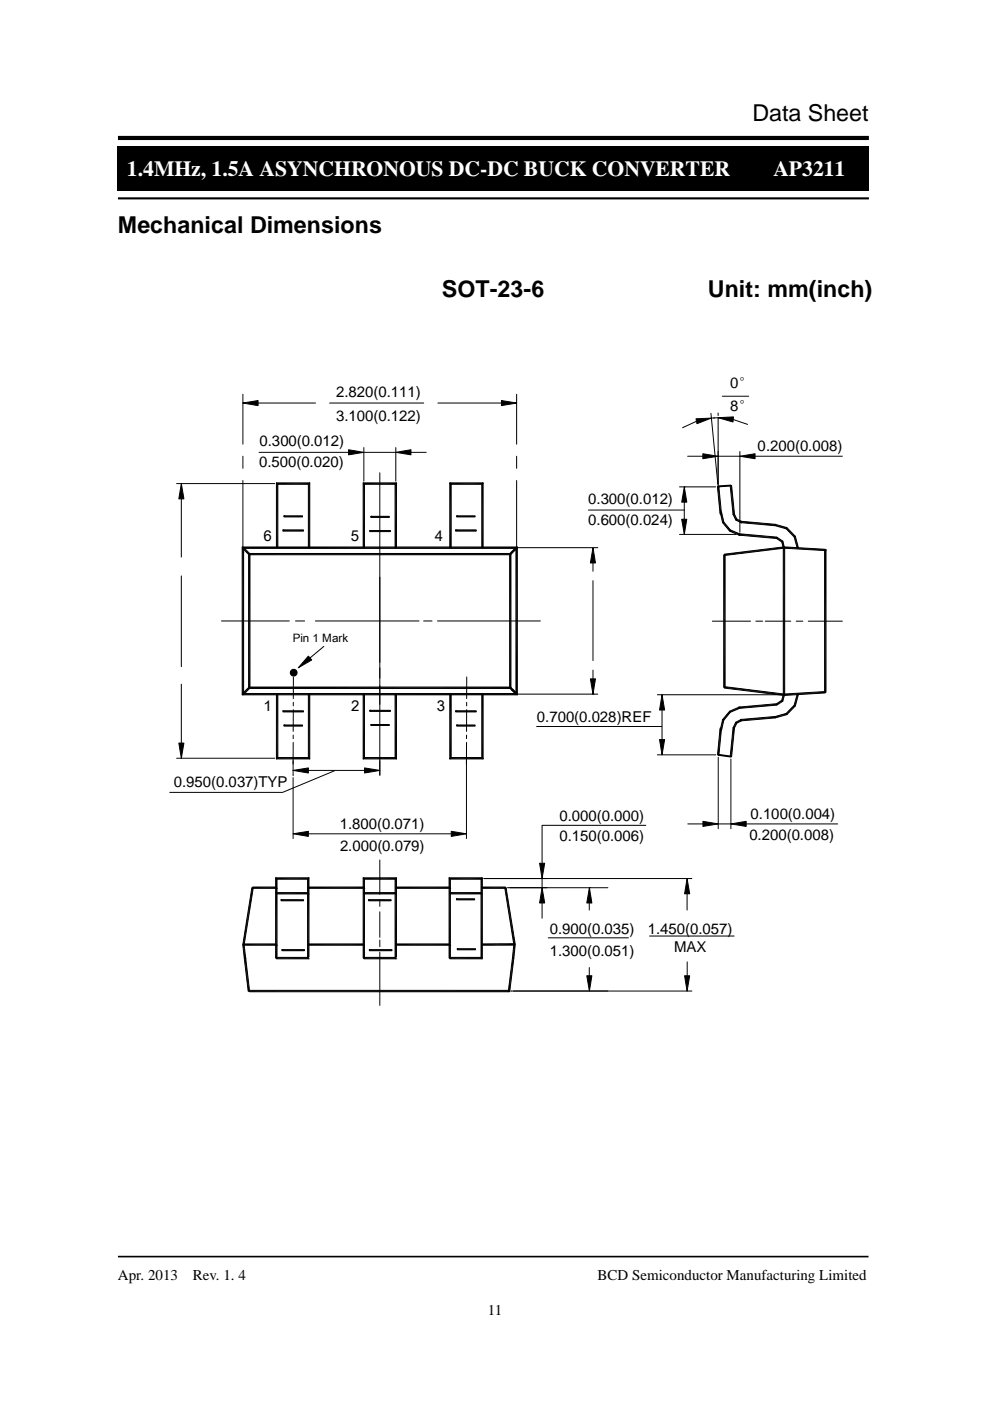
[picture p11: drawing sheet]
<svg xmlns="http://www.w3.org/2000/svg" width="210mm" height="297mm" viewBox="0 0 210 297" stroke-linecap="round" stroke-linejoin="round" font-family="sans-serif">
<path d="M24.9 30.9h.2v.2h-.2zM26.9 33h155.5v5.3h-155.5zM184.2 30.9h.2v.2h-.2zM25.1 31.1h159.1v9.2h-159.1zM184.2 40.3h.2v.2h-.2z" fill="#000"/>
<g fill="none" stroke="#000" stroke-width=".21">
<path d="M24.9 31h159.5M25 31.1v9.4M184.3 31.1v9.4M24.9 40.4h159.3M51.5 85.4h.1M51.5 83.6v10.6M51.5 96.7v2.6M51.5 85.4l3.2-.5v1.1zM54.7 85.4h12.2M54.9 95.9h19M69.9 85.4h20M73.9 95.4l3.3 .5-3.3 .5z"/>
<path d="M77.2 94.9v7.1M77.2 95.9h6.7M83.9 94.9v7.1M83.9 95.9h.1M83.9 95.9l3.3-.5v1zM87.2 95.9h3.2M92.9 85.4h13.5M106.4 84.9l3.2 .5-3.2 .6zM109.6 83.6v10.6M109.6 96.7v2.6M145.9 96.7h3.2M147.6 88.8l3.3-.2-3.1 1.2z"/>
<path d="M147.7 89.3l-2.9 1.4M149.1 96.2l3.2 .5-3.2 .6zM150.8 87.6l1.5 15M151.4 88.6h.1M152.3 96.7h4.6M152.3 88.6h.1M152.3 87.6v.5M152.3 88.6v14.6M152.3 88.6h-1.4M152.3 88.6l3.3-.2-.1 1.1zM153.2 84h5.6M155.5 88.9l3.1 1.1"/>
<path d="M156.9 96.7l3.2-.5v1.1zM156.9 96.7h.1M156.9 95.7v17.2M160.1 96.7h18.6M37.5 102.5h20.8M38.5 102.5l.5 3.3h-1.1zM38.5 105.8v12.3M51.4 116l.3 .3v30.7l-.3 .3zM51.4 116h58.3l-.3 .3h-57.7zM51.4 116.2l.2-.2 1.4 1.4-.2 .2zM51.5 117.1h.1M51.5 101.9v14.7"/>
<path d="M52.7 117.3l.3 .3v28.1l-.3 .3zM52.7 117.3h55.7l-.3 .3h-55.1zM58.6 102.4h7.1l-.3 .3h-6.5zM58.6 102.4l.3 .3v13.4h-.3zM58.8 102.5h.1M60 112.4h4.4v.2h-4.4zM60 112.4h.1M60.2 109.4h4v.2h-4zM60.2 109.4h.1M65.7 102.4v13.7h-.3v-13.4zM77 102.4l.3 .3v13.4h-.3zM77 102.4h7.1l-.3 .3h-6.5z"/>
<path d="M77.2 102.5h.1M78.4 112.5h4.4v.2h-4.4zM78.4 112.5h.1M78.7 109.5h3.9v.2h-3.9zM78.7 109.5h.1M80.6 100.2v64.2M83.8 102.7l.3-.3v13.7h-.3zM83.9 102.5h.1M95.4 102.4h7.1l-.3 .3h-6.5zM95.4 102.4l.3 .3v13.4h-.3zM96.6 112.4h4.4v.2h-4.4zM96.6 112.4h.1"/>
<path d="M96.9 109.4h3.9v.2h-3.9zM96.9 109.4h.1M102.5 102.4v13.7h-.3v-13.4zM108.1 117.6l.3-.3v28.7l-.3-.3zM108.6 116.1h.1M109.1 116.1h17.7M109.3 116.4l-1.1 1.1M109.5 116l.2 .2-1.4 1.4-.2-.2zM109.6 101.9v14.7M109.6 117.1h.1M109.7 116v31.3l-.3-.3v-30.7zM124.8 108.1h20.3"/>
<path d="M125.8 119.4v1.7M125.8 116.1l.5 3.3h-1.1zM144.1 113.3h12M144.1 103.2h7.7M144.6 110.1h1.1l-.6 3.2zM145.1 103.2l.6 3.3h-1.1zM145.1 103.2h.1M145.1 106.5v3.6M152.2 103.2l.3-.1 .5 5.9h-.3zM152.3 103l2.7-.2v.2l-2.7 .2zM152.3 103.1h.1M152.3 103.2h.1"/>
<path d="M152.7 108.5h.3l.5 2.2-.2 .1zM152.9 109h.1M153.3 110.8l.2-.1 1.4 1.7-.2 .2zM153.5 117.6h.3v28.1h-.3zM153.6 117.5l12.7-1.5v.2l-12.6 1.6zM153.6 117.6h.1M154.9 103l.3-.1 .6 6.2h-.3zM154.9 112.4l2.1 .8-.1 .3-2.2-.9zM155 103h.1M155.5 109h.3l.5 1-.2 .3zM156.1 110.3l.2-.3 1 .6v.3zM156.1 110h.1"/>
<path d="M156.7 113.3h.1M156.7 113.2l8 .7v.3l-8-.7zM156.9 113.4h.1M157.1 110.5l7.3 .7v.3l-7.3-.7zM164.4 111.2l2.5 .7-.1 .2-2.4-.6zM164.8 113.9l1.3 .8-.3 .2-1.1-.7zM165.8 114.9l.3-.2 .3 1.6-.3-.1zM166.1 116.1h.3v31.2h-.3zM166.3 116.1h.1M166.3 116l8.7 .5v.2l-8.7-.5zM166.9 111.9l1.8 1.8-.3 .2-1.6-1.8zM168.4 113.9l.3-.2 .7 2.5h-.3z"/>
<path d="M169.2 116.1h.1M174.9 116.6h.3v30.2h-.3zM175 116.6h.1M38.5 122.1v19.3M47 131.7h14.4M62.7 131.7h1.9M65.4 139.1l.7 .8-2.8 1.7zM66.9 131.7h22M68.7 137.1l-3 2.4M89.9 131.7h1.7M92.8 131.7h21.8M125.8 123.1v17"/>
<path d="M151.1 131.7h8.1M160.3 131.7h1.5M162.3 131.7h5.4M168.9 131.7h1.4M171.4 131.7h7.3M37.9 157.5h1.1l-.5 3.3zM38.5 145.1v12.4M51.4 147.3l.3-.3h57.7l.3 .3zM51.4 147.1l1.4-1.4 .2 .2-1.4 1.4zM52.7 146l.3-.3h55.1l.3 .3zM58.6 147.2h.3v13.4l-.3 .3zM60 150.7h4.4v.2h-4.4z"/>
<path d="M60 150.7h.1M60.2 153.7h4v.2h-4zM60.2 153.7h.1M62.2 155.9v.7M62.2 157.4v4.6M62.2 148.9v.8M62.2 150.5v4.6M62.2 143.5v4.6M65.4 147.2h.3v13.7l-.3-.3zM77 147.2h.3v13.4l-.3 .3zM78.4 150.6h4.4v.2h-4.4zM78.4 150.6h.1"/>
<path d="M78.7 153.6h3.9v.2h-3.9zM78.7 153.6h.1M78.7 153.7h3.9M83.8 147.2h.3v13.7l-.3-.3zM95.4 147.2h.3v13.4l-.3 .3zM96.6 150.7h4.4v.2h-4.4zM96.6 150.7h.1M96.9 153.7h3.9v.2h-3.9zM96.9 153.7h.1M99 155.9v.7M99 157.4l-.1 4.6M99 148.9v.8"/>
<path d="M99 150.5v4.6M99 143.5v4.6M102.2 147.2h.3v13.7l-.3-.3zM108.3 145.7l1.1 1-.2 .2-1.1-1zM108.5 146.3l.2-.2 1 1-.2 .2zM108.6 147.2h.1M109.1 147.2h17.7M113.8 154h26.6M125.2 143.9h1.1l-.5 3.3zM125.8 142.1v1.8M125.8 147.2h.1M139.4 147.3h26.4"/>
<path d="M139.9 156.8h1.1l-.6 3.2zM140.4 147.3l.6 3.2h-1.1zM140.4 150.5v6.3M152.3 159.9l2.7 .4v.2l-2.7-.4zM152.7 154.4h.3l-.5 5.7-.3-.1zM153.3 152.6l.2 .1-.5 2.2h-.3zM153.7 145.6l12.6 1.6v.2l-12.7-1.5zM154.7 150.8l2.2-.9 .1 .3-2.1 .8zM154.7 150.8l.2 .2-1.4 1.7-.2-.1zM155.5 154.3h.3l-.6 6.1h-.3zM156.1 153.1l1.2-.6v.3l-1 .5zM156.1 153.1l.2 .2-.5 1.1-.3-.1z"/>
<path d="M156.7 150.1h.1M156.7 149.9l8-.7v.3l-8 .7zM157.1 152.5l7.3-.6v.3l-7.3 .6zM164.4 151.9l2.4-.6 .1 .2-2.5 .7zM164.7 149.2l1.1-.7 .2 .2-1.2 .8zM164.7 149.4h.1M166.1 147.2h.3l-.4 1.5-.2-.2zM166.3 147.2l8.7-.6v.3l-8.7 .5zM166.3 147.3h.1M168.4 149.5l.3 .2-1.8 1.8-.1-.2zM169.1 147.2h.3l-.7 2.5-.3-.2zM169.2 147.3h.1"/>
<path d="M37.5 160.8h20.8M58.6 160.9l.3-.3h6.5l.3 .3zM58.8 160.8h.1M62.2 163.3l3.2-.5v1.1zM62.2 176.8l3.2-.5v1zM62.2 160.8h.1M62.2 161.3v3.1M62.2 164.9v12.9M62.2 163.3h.1M65.4 163.3h11.9M65.4 176.8h30.3M70.9 163.4l-11 4.6h-23.9"/>
<path d="M77.3 160.6h6.5l.3 .3h-7.1zM77.3 162.8l3.3 .5-3.3 .6zM80.6 160.8h.1M95.4 160.9l.3-.3h6.5l.3 .3zM95.7 176.3l3.2 .5-3.2 .5zM98.9 160.8h.1M98.9 161.3v16.5M98.9 176.8h.1M115 175v8M115 175h22M139.4 160h12.4M145.9 174.7h3.2"/>
<path d="M149.1 174.1l3.2 .6-3.2 .5zM152.3 160h.1M152.3 160.5v15.2M152.3 174.7h2.7M155 174.7l3.3-.6v1.1zM155 160.9v14.8M155 160.4h.1M158.3 174.7h19.4M53.4 188.2h.3l-1.9 12.2-.3-.1zM53.6 188.1h5v.2h-5zM53.6 188.2h.1M58.5 186.1l.3 .3v16.7h-.3z"/>
<path d="M58.5 186.1h7l-.3 .3h-6.4zM58.6 189.3h6.7v.2h-6.7zM58.6 188.3h.1M59.6 190.8h4.8v.2h-4.8zM59.6 190.8h.1M65.2 186.4l.3-.3v16.8h-.3zM65.3 189.5h.1M65.4 188.1h11.8v.2h-11.8zM77 186.1l.3 .3v16.7h-.3zM77 186.1h7.1l-.3 .3h-6.5zM77.2 189.3h6.7v.2h-6.7zM77.2 188.3h.1"/>
<path d="M78.2 190.8h4.8v.2h-4.8zM78.2 190.8h.1M80.6 182.3v7.3M80.6 190.7v1.5M80.6 193.3v5.4M80.6 199.3v1.4M83.8 186.4l.3-.3v16.8h-.3zM83.9 189.5h.1M83.9 188.1h11.5v.2h-11.5zM95.2 186.1l.3 .3v16.7h-.3zM95.2 186.1h7.1l-.3 .3h-6.5zM95.4 189.3h6.7v.2h-6.7z"/>
<path d="M95.4 188.3h.1M96.8 190.6h3.9v.2h-3.9zM96.8 190.6h.1M102.1 189.5h.1M102.2 186.3h.1M102.2 188.1h5v.2h-5zM102.3 186.1v17h-.3v-16.7zM102.7 186.3h44M107.1 188.2h.2l2 12-.3 .1zM107.2 188.3h.1M107.2 188.2h.1M107.7 188.2h21.2"/>
<path d="M114.4 183h1.1l-.5 3.3zM115 186.3h.1M115 186.3v1.9M115 191.5v3.2M115 188.2l.5 3.3h-1.1zM116.3 198.8h17M125 190.6v2.4M125 188.2h.1M125 188.2l.5 3.3h-1zM137.8 198.5h17.9M145.7 186.3l.6 3.2h-1.1zM145.7 189.5v3.5"/>
<path d="M51.5 200.4l.3-.1 .3 2.8-.3 .1zM51.6 200.1h7v.3h-7zM51.6 200.3h.1M51.8 203.2l.3-.1 .8 7-.3 .1zM52 203.2h.1M52.8 210.1h.1M52.9 210h55v.3h-55zM58.6 203h6.8v.3h-6.8zM58.6 200.4h.1M59.8 201.3h4.8v.3h-4.8zM59.8 201.3h.1M65.4 203.3h.1"/>
<path d="M65.4 200.1h11.7v.3h-11.7zM77.1 200.4h.1M77.2 203h6.7v.3h-6.7zM78.3 201.3h4.8v.3h-4.8zM78.3 201.3h.1M80.6 201.9v11.3M83.9 200.1h11.5v.3h-11.5zM83.9 203.3h.1M95.4 203h6.8v.3h-6.8zM95.4 200.4h.1M97 201.1h3.9v.3h-3.9zM97 201.1h.1"/>
<path d="M102.2 200.1h6.9v.3h-6.9zM102.2 203.3h.1M107.9 210.3h.1M107.9 210.1h.1M108.4 210.1h38.3M108.7 203.1l.3 .1-.9 7-.3-.1zM109 200.2l.3 .1-.3 2.9-.3-.1zM124.5 206.9h1l-.5 3.2zM125 205.1v2.4M145.2 206.9h1.1l-.6 3.2zM145.8 203.9v3.2"/>
</g>
<path d="M25 29.3h159.3" fill="none" stroke="#000" stroke-width=".88" stroke-linecap="butt"/>
<path d="M25 42.1h159.3" fill="none" stroke="#000" stroke-width=".44"/>
<path d="M25 266.4h159.2" fill="none" stroke="#000" stroke-width=".35"/>
<g fill="none" stroke="#000" stroke-width=".3">
<path d="M51.4 116.1h58.3M51.5 116v31.3M52.9 117.3v28.7M58.6 102.5h7.1M58.8 102.4v13.7M65.6 102.4v13.7M77 102.5h7.1M83.9 102.4v13.7M95.4 102.5h7.1M95.5 102.4v13.7M109.6 116v31.3M153.6 117.6v28.1"/>
<path d="M166.3 116.1v31.2M175 116.6v30.2M58.8 147.2v13.7M65.6 147.2v13.7M83.9 147.2v13.7M95.5 147.2v13.7M108.4 145.8h-55.7M65.7 160.8h-7.1M84.1 160.8h-7.1M102.5 160.8h-7.1M58.5 186.3h7M58.6 186.1v17h6.8"/>
<path d="M65.4 186.1v16.8M77 186.3h7.1M83.9 186.1v16.8M95.2 186.3h7.1M52.9 210.1h55M77.2 203.1h6.7M95.4 203.1h6.8M108.8 200.2v3M109.1 200.2v3"/>
</g>
<g fill="none" stroke="#000" stroke-width=".28">
<path d="M77.2 102.4v13.7M102.3 102.4v13.7M108.2 117.3v28.7M108.4 117.5h-55.7M51.4 147.2h58.3M77.2 147.2v13.7M102.3 147.2v13.7M53.6 188.2h5M58.6 189.4h6.7M65.4 188.2h11.8M77.2 189.4h6.7M77.2 186.1v17"/>
<path d="M83.9 188.2h11.5M95.4 189.4h6.7M95.4 186.1v17M102.2 186.1v17M102.2 188.2h5M51.6 200.3h7M65.4 200.3h11.9M83.9 200.3h11.5"/>
</g>
<g fill="#000">
<path d="M51.5 85.4l3.2-.5v1.1zM73.9 95.4l3.3 .5-3.3 .5zM83.9 95.9l3.3-.5v1zM106.4 84.9l3.2 .5-3.2 .6zM147.6 88.8l3.3-.2-3.1 1.2zM149.1 96.2l3.2 .5-3.2 .6zM152.3 88.6l3.3-.2-.1 1.1zM156.9 96.7l3.2-.5v1.1zM38.5 102.5l.5 3.3h-1.1zM51.4 116.2l1.6 1.2-.2 .2zM51.4 116.2l.2-.2 1.4 1.4zM109.5 116l-1.2 1.6-.2-.2z"/>
<path d="M109.5 116l.2 .2-1.4 1.4zM125.8 116.1l.5 3.3h-1.1zM144.6 110.1h1.1l-.6 3.2zM145.1 103.2l.6 3.3h-1.1zM152.2 103.2l.8 5.8h-.3zM152.2 103.2l.3-.1 .5 5.9zM152.7 108.5h.3l.3 2.3zM153 108.5l.5 2.2-.2 .1zM153.3 110.8l.2-.1 1.2 1.9zM153.5 110.7l1.4 1.7-.2 .2zM154.9 112.4l2 1.1-2.2-.9zM154.9 103l.9 6.1h-.3z"/>
<path d="M154.9 112.4l2.1 .8-.1 .3zM154.9 103l.3-.1 .6 6.2zM155.5 109h.3l.3 1.3zM155.8 109l.5 1-.2 .3zM156.1 110.3l.2-.3 1 .9zM156.3 110l1 .6v.3zM157.1 110.8l7.3 .4v.3zM157.1 110.5l7.3 .7-7.3-.4zM156.7 113.5l8 .4v.3zM156.7 113.2l8 .7-8-.4zM164.8 113.9l1 1-1.1-.7zM164.8 113.9l1.3 .8-.3 .2z"/>
<path d="M165.8 114.9l.3-.2v1.5zM153.6 117.5l12.7-1.5-12.6 1.8zM166.3 116.2l8.7 .3v.2zM153.7 117.8l12.6-1.8v.2zM166.3 116l8.7 .5-8.7-.3zM166.1 114.7l.3 1.6-.3-.1zM164.4 111.2l2.4 .9-2.4-.6zM164.4 111.2l2.5 .7-.1 .2zM166.9 111.9l1.5 2-1.6-1.8zM166.9 111.9l1.8 1.8-.3 .2zM168.4 113.9l.3-.2 .4 2.5zM168.7 113.7l.7 2.5h-.3z"/>
<path d="M65.4 139.1l.7 .8-2.8 1.7zM37.9 157.5h1.1l-.5 3.3zM52.8 145.7l-1.2 1.6-.2-.2zM52.8 145.7l.2 .2-1.4 1.4zM108.1 145.9l1.3 .8-.2 .2zM108.3 145.7l1.1 1-1.3-.8zM108.5 146.3l1.2 .8-.2 .2zM108.5 146.3l.2-.2 1 1zM125.2 143.9h1.1l-.5 3.3zM139.9 156.8h1.1l-.6 3.2zM140.4 147.3l.6 3.2h-1.1zM153.3 152.6l.2 .1-.8 2.2z"/>
<path d="M153.5 152.7l-.5 2.2h-.3zM154.7 150.8l.2 .2-1.6 1.6zM153.3 152.6l1.6-1.6-1.4 1.7zM156.1 153.1l.2 .2-.8 1zM156.3 153.3l-.5 1.1-.3-.1zM154.7 150.8l2.2-.9 .1 .3zM154.7 150.8l2.3-.6-2.1 .8zM156.1 153.1l1.2-.6v.3zM156.1 153.1l1.2-.3-1 .5zM157.1 152.5l7.3-.6-7.3 .9zM164.4 151.9l2.5-.4-2.5 .7zM164.4 151.9l2.4-.6 .1 .2z"/>
<path d="M157.1 152.8l7.3-.9v.3zM164.7 149.2l1.1-.7 .2 .2zM156.7 149.9l8-.7-8 1zM156.7 150.2l8-1v.3zM164.7 149.2l1.3-.5-1.2 .8zM166.1 147.2h.3l-.6 1.3zM166.4 147.2l-.4 1.5-.2-.2zM153.6 145.9l12.7 1.3v.2zM166.3 147.2l8.7-.6-8.7 .8zM153.7 145.6l12.6 1.6-12.7-1.3zM166.3 147.4l8.7-.8v.3zM168.4 149.5l.3 .2-1.9 1.6z"/>
<path d="M166.8 151.3l1.9-1.6-1.8 1.8zM169.1 147.2h.3l-1 2.3zM169.4 147.2l-.7 2.5-.3-.2zM62.2 163.3l3.2-.5v1.1zM62.2 176.8l3.2-.5v1zM77.3 162.8l3.3 .5-3.3 .6zM95.7 176.3l3.2 .5-3.2 .5zM149.1 174.1l3.2 .6-3.2 .5zM152.7 154.4l-.2 5.7-.3-.1zM152.7 154.4h.3l-.5 5.7zM155.5 154.3l-.3 6.1h-.3zM155.5 154.3h.3l-.6 6.1z"/>
<path d="M155 174.7l3.3-.6v1.1zM115 188.2l.5 3.3h-1.1zM114.4 183h1.1l-.5 3.3zM125 188.2l.5 3.3h-1zM145.7 186.3l.6 3.2h-1.1zM53.4 188.2l-1.6 12.2-.3-.1zM53.4 188.2h.3l-1.9 12.2zM51.5 200.4l.6 2.7-.3 .1zM51.8 203.2l1.1 6.9-.3 .1zM51.5 200.4l.3-.1 .3 2.8zM51.8 203.2l.3-.1 .8 7zM108.7 203.1l-.6 7.1-.3-.1z"/>
<path d="M108.7 203.1l.3 .1-.9 7zM107.1 188.2l2.2 12-.3 .1zM107.1 188.2h.2l2 12zM124.5 206.9h1l-.5 3.2zM145.2 206.9h1.1l-.6 3.2z"/>
<circle cx="62.3" cy="142.6" r=".7"/>
</g>
<g fill="none" stroke="#000" stroke-width=".23">
<path d="M60.2 109.5h4M78.4 112.6h4.4M78.7 109.6h3.9M96.9 109.5h3.9M60 150.8h4.4M60.2 153.8h4M78.4 150.7h4.4M96.6 150.8h4.4M96.9 153.8h3.9M59.6 190.9h4.8M78.2 190.9h4.8M96.8 190.7h3.9"/>
<path d="M59.8 201.5h4.8M78.3 201.5h4.8M97 201.3h3.9"/>
</g>
<g fill="none" stroke="#000" stroke-width=".25">
<path d="M60 112.5h4.4M96.6 112.5h4.4"/>
<circle cx="62.3" cy="142.6" r=".7"/>
</g>
<path d="M152.3 103h2.7M152.3 160.1h2.7M152.3 160.3h2.7" fill="none" stroke="#000" stroke-width=".38"/>
<path d="M102.2 200.2h6.9" fill="none" stroke="#000" stroke-width=".32"/>
<g font-size="4.9">
<text x="159.6" y="25.6">Data Sheet</text>
<text x="25" y="49.3">Mechanical Dimensions</text>
<text x="93.7" y="62.9">SOT-23-6</text>
<text x="150.2" y="62.9">Unit: mm(inch)</text>
</g>
<g font-size="4.6" fill="#fff">
<text x="26.9" y="37.3">1.4MHz, 1.5A ASYNCHRONOUS DC-DC BUCK CONVERTER</text>
<text x="164" y="37.3">AP3211</text>
</g>
<g font-size="3.2">
<text x="154.9" y="82.3">0°</text>
<text x="71.3" y="84.2">2.820(0.111)</text>
<text x="71.3" y="89.2">3.100(0.122)</text>
<text x="154.9" y="87.1">8°</text>
<text x="55.1" y="94.6">0.300(0.012)</text>
<text x="160.7" y="95.6">0.200(0.008)</text>
<text x="54.9" y="99">0.500(0.020)</text>
<text x="124.8" y="106.9">0.300(0.012)</text>
<text x="124.8" y="111.3">0.600(0.024)</text>
<text x="55.9" y="114.8">6</text>
<text x="74.4" y="114.7">5</text>
<text x="92.2" y="114.8">4</text>
<text x="55.9" y="150.7">1</text>
<text x="74.5" y="150.7">2</text>
<text x="92.6" y="150.7">3</text>
<text x="113.9" y="153.2">0.700(0.028)REF</text>
<text x="36.9" y="167">0.950(0.037)TYP</text>
<text x="159.2" y="173.7">0.100(0.004)</text>
<text x="72.1" y="175.9">1.800(0.071)</text>
<text x="118.7" y="174">0.000(0.000)</text>
<text x="118.7" y="178.4">0.150(0.006)</text>
<text x="158.9" y="178.1">0.200(0.008)</text>
<text x="72.1" y="180.4">2.000(0.079)</text>
<text x="116.6" y="198">0.900(0.035)</text>
<text x="116.6" y="202.6">1.300(0.051)</text>
<text x="137.4" y="198.1">1.450(0.057)</text>
<text x="143" y="201.9">MAX</text>
<text x="25" y="271.4">Apr. 2013</text>
<text x="40.9" y="271.4">Rev. 1. 4</text>
<text x="126.7" y="271.4">BCD Semiconductor Manufacturing Limited</text>
<text x="103.5" y="278.7">11</text>
</g>
<text font-size="2.5" x="62.1" y="136.1">Pin 1 Mark</text>
</svg>
